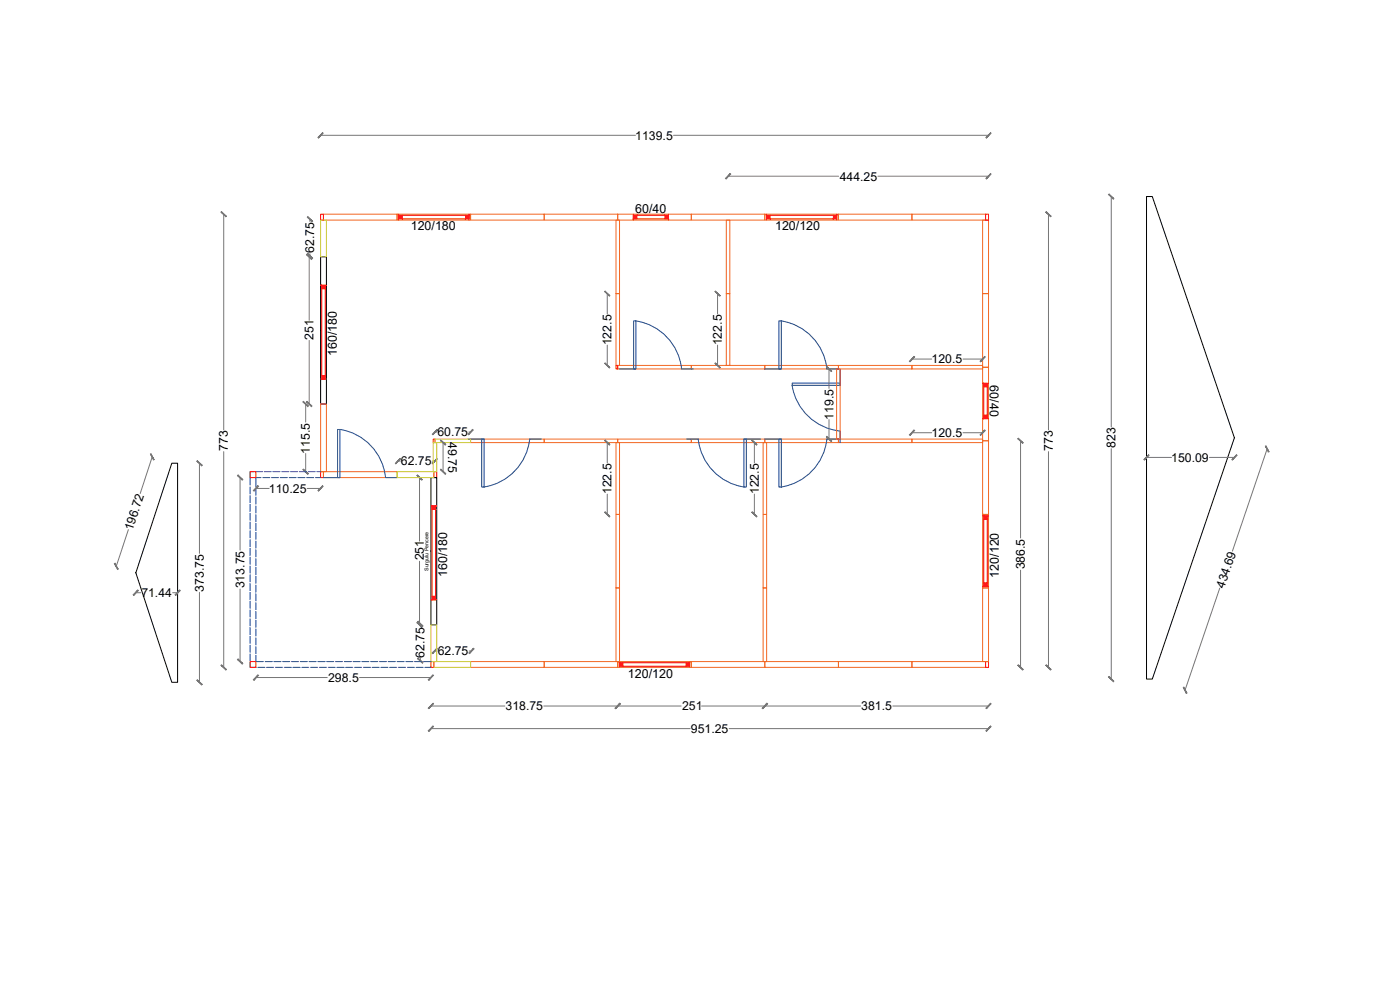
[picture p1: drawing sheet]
<svg xmlns="http://www.w3.org/2000/svg" width="420mm" height="297mm" viewBox="0 0 420 297" stroke-linecap="round" stroke-linejoin="round" font-family="sans-serif">
<!-- layer: Press Panel -->
<g fill="none" stroke="#f26722" stroke-width=".3">
<path d="M97.1 64.3h22.1v1.7h-22.1zM119.2 64.3h22v1.7h-22zM141.2 64.3h22.1v1.7h-22.1zM163.3 64.3h22.1v1.7h-22.1zM184.9 66h1v22.1h-1zM185.4 64.3h22.1v1.7h-22.1zM207.5 64.3h22v1.7h-22zM218 66h1v22.1h-1zM229.5 64.3h22.1v1.7h-22.1zM251.6 64.3h22.1v1.7h-22.1zM273.7 64.3h22.1v1.7h-22.1zM294.9 66h1.8v22.1h-1.8z"/>
<path d="M184.9 88.1h1v21.5h-1zM218 88.1h1v21.5h-1zM294.9 88.1h1.8v22.1h-1.8zM185.4 109.6h22.1v1.1h-22.1zM207.5 109.6h22v1.1h-22zM229.5 109.6h22.1v1.1h-22.1zM251.1 110.7h1v21h-1zM251.6 109.6h22.1v1.1h-22.1zM273.7 109.6h21.2v1.1h-21.2zM294.9 110.2h1.8v22h-1.8zM96.2 121.2h1.8v20.3h-1.8zM141.2 131.7h22.1v1.1h-22.1z"/>
<path d="M163.3 131.7h22.1v1.1h-22.1zM184.9 132.8h1v21.5h-1zM185.4 131.7h22.1v1.1h-22.1zM207.5 131.7h22v1.1h-22zM229 132.8h1.1v21.5h-1.1zM229.5 131.7h22.1v1.1h-22.1zM251.6 131.7h22.1v1.1h-22.1zM273.7 131.7h21.2v1.1h-21.2zM294.9 132.2h1.8v22.1h-1.8zM97.1 141.5h22.1v1.8h-22.1zM184.9 154.3h1v22.1h-1zM229 154.3h1.1v22.1h-1.1z"/>
<path d="M294.9 154.3h1.8v22.1h-1.8zM184.9 176.4h1v22.1h-1zM229 176.4h1.1v22.1h-1.1zM294.9 176.4h1.8v22.1h-1.8zM141.2 198.5h22.1v1.7h-22.1zM163.3 198.5h22.1v1.7h-22.1zM185.4 198.5h22.1v1.7h-22.1zM207.5 198.5h22v1.7h-22zM229.5 198.5h22.1v1.7h-22.1zM251.6 198.5h22.1v1.7h-22.1zM273.7 198.5h22.1v1.7h-22.1z"/>
</g>
<path d="M96.2 64.3h.9v1.7h-.9zM295.8 64.3h.9v1.7h-.9zM184.9 109.6h.5v1.1h-.5zM130 131.7h.6v1.1h-.6zM75.1 141.5h1.7v1.8h-1.7zM96.2 141.5h.9v1.8h-.9zM130.2 141.5h.9v1.8h-.9zM75.1 198.5h1.7v1.7h-1.7zM129.3 198.5h.9v1.7h-.9zM295.8 198.5h.9v1.7h-.9z" fill="none" stroke="#f00" stroke-width=".3"/>
<!-- layer: Pencere -->
<g fill="#f00" stroke="#f00" stroke-width=".3">
<path d="M230 64.6l1.1 1.1h-1.1zM230 64.6l1.1 1.1v-1.1z"/>
<path d="M251.1 64.6l-1 1.1h1zM250.1 64.6h1l-1 1.1z"/>
<path d="M185.9 198.8l1 1.1h-1zM185.9 198.8l1 1.1v-1.1z"/>
<path d="M207 198.8l-1.1 1.1h1.1zM205.9 198.8h1.1l-1.1 1.1z"/>
<path d="M119.6 64.6l1.1 1.1h-1.1zM119.6 64.6l1.1 1.1v-1.1z"/>
<path d="M139.7 65.7h1.1v-1.1zM139.7 64.6h1.1l-1.1 1.1z"/>
<path d="M295.2 175.9l1.1-1v1zM295.2 174.9v1l1.1-1z"/>
<path d="M295.2 154.8l1.1 1.1v-1.1zM295.2 154.8l1.1 1.1h-1.1z"/>
<path d="M190.1 64.6v1.1l1-1.1zM191.1 64.6v1.1h-1z"/>
<path d="M199.6 64.6h1v1.1zM199.6 64.6v1.1h1z"/>
<path d="M295.2 115l1.1 1.1v-1.1zM295.2 115l1.1 1.1h-1.1z"/>
<path d="M295.2 125.6l1.1-1.1v1.1zM295.2 124.5v1.1l1.1-1.1z"/>
<path d="M96.6 113.7l1-1v1zM96.6 112.7v1l1-1z"/>
<path d="M96.6 85.6l1 1.1v-1.1zM96.6 85.6l1 1.1h-1z"/>
<path d="M129.7 180l1-1.1v1.1zM129.7 178.9v1.1l1-1.1z"/>
<path d="M129.7 151.8l1 1.1v-1.1zM129.7 151.8l1 1.1h-1z"/>
</g>
<g fill="none" stroke="#f00" stroke-width=".3">
<path d="M119.6 64.3v1.7M120.7 64.6h19M120.7 65.7h19M140.8 64.3v1.7M190.1 64.6h10.5M190.1 65.7h10.5M190.1 64.3v1.7M200.6 64.3v1.7M230 64.3v1.7M231.1 64.6h19M231.1 65.7h19M251.1 64.3v1.7"/>
<path d="M96.2 85.6h1.8M96.6 85.6v27.1M97.6 85.6v27.1M96.2 113.7h1.8M294.9 115h1.8M295.2 115v10.6M296.3 115v10.6M294.9 125.6h1.8M129.3 151.8h1.8M129.7 151.8v27.1M130.7 151.8v27.1M294.9 154.8h1.8"/>
<path d="M295.2 155.9v19M296.3 155.9v19M129.3 180h1.8M294.9 175.9h1.8M185.9 198.5v1.7M186.9 198.8h19M186.9 199.9h19M207 198.5v1.7"/>
</g>
<g fill="none" stroke="#0c4697" stroke-width=".3">
<path d="M190.2 96.3h.6v14.4h-.6zM190.8 96.3a16.3 16.3 0 0 1 13.8 14.4M233.8 96.3h.7v14.4h-.7zM234.4 96.3a16.3 16.3 0 0 1 13.8 14.4h3.4M185.9 110.7h4.9M204.6 110.7h3.4M229.5 110.7h5M237.7 115.6a16.3 16.3 0 0 0 14.4 13.7v3.5M237.7 114.9h14.4v.7h-14.4zM252.1 110.7v4.9M101.3 128.9h.7v14.4h-.7zM102 128.8a16.3 16.3 0 0 1 13.7 14.5"/>
<path d="M140.4 131.7h4.9M144.6 131.7h.7v14.4h-.7zM159 131.7a16.3 16.3 0 0 1-13.7 14.4M159 131.7h3.4M206.1 131.7h3.5M209.6 131.7a16.3 16.3 0 0 0 13.7 14.4M223.3 131.7h.7v14.4h-.7zM223.3 131.7h4.9M229.5 131.7h5M233.8 131.7h.7v14.4h-.7zM248.2 131.7a16.3 16.3 0 0 1-13.8 14.4M248.2 131.7h3.4"/>
<path d="M97.1 143.3h4.9M115.7 143.3h3.5"/>
</g>
<!-- layer: Press Panel -->
<path d="M96.2 77h1.8v44.2h-1.8zM129.3 143.3h1.8v44.2h-1.8z" fill="none" stroke="#000" stroke-width=".3"/>
<g fill="none" stroke="#767676" stroke-width=".3">
<path d="M96.2 40.6h94.5M202.1 40.6h94.6M218.5 52.9h33.2M263.5 52.9h33.2M333.5 59v69.1M67.1 64.3v64.7M92.8 77v19.1M93 65.7v.8M93 76.1v.7M314.7 64.3v64.7M182.2 88.1v6.1M215.3 88.1v6.1"/>
<path d="M92.8 102.2v19M182.2 103.5v6.1M215.3 103.5v6.1M248.8 110.7v5.8M273.7 107.7h5.9M289 107.7h5.9M45.7 137.1l-3.6 11M59.9 139v27M67.1 135.5v64.7M91.7 121.2v5.5M91.7 136.1v5.4M119.4 138.3h.7"/>
<path d="M129.8 138.3h.7M130.6 129.6h.5M133 132.8v8.7M140.7 129.6h.5M182.2 132.8v6.1M226.4 132.8v6.1M248.8 125.9v5.8M273.7 129.8h5.9M289 129.8h5.9M306.3 132.2v29.2M314.7 135.5v64.7M333.5 134.6v69.2"/>
<path d="M344.1 137.2h7.5M363 137.2h7.5M380.3 134.7l-10.4 30.7M38.5 158.9l-3.6 11M125.9 143.3v19M182.2 148.3v6M226.4 148.3v6M40.8 177.8h1.4M51.8 177.8h1.5M59.9 177.7v27M125.9 168.4v19.1M306.3 171.1v29.1"/>
<path d="M366.1 176.5l-10.5 30.6M126.2 187.2v.7M126.2 197.5v.7M130.5 195.3h.6M140.8 195.3h.7M129.3 211.8h22.2M129.3 218.6h77.8M163.2 211.8h22.2M218.8 218.6h77.9M229.5 211.8h28.8M267.9 211.8h28.8"/>
</g>
<g fill="#767676" stroke="#767676" stroke-width=".3">
<path d="M92 120.6l1.6 1.2-1.4-1.4zM92 120.6l1.6 1.2-.2 .2z"/>
<path d="M92 76.4l1.4 1.5 .2-.2zM92 76.4l.2-.1 1.4 1.4z"/>
<path d="M125.1 186.8l1.6 1.3-1.4-1.5zM125.1 186.8l1.6 1.3-.2 .1z"/>
<path d="M125.1 142.7l1.4 1.4 .2-.2zM125.1 142.7l.2-.2 1.4 1.4z"/>
<path d="M131.1 194.5l-1.3 1.6 1.4-1.4zM129.7 195.9l1.4-1.4-1.3 1.6z"/>
<path d="M140.7 195.9l.2 .2 1.2-1.6zM142.1 194.5l.2 .2-1.4 1.4z"/>
<path d="M120.1 137.6l-1.3 1.5 1.4-1.4zM120.1 137.6l-1.3 1.5-.1-.1z"/>
<path d="M129.7 139l.1 .1 1.3-1.5zM131.1 137.6l.1 .1-1.4 1.4z"/>
<path d="M92.2 76.2l1.6 1.2-1.4-1.4zM92.2 76.2l1.6 1.2-.2 .2z"/>
<path d="M92.2 65.2l1.4 1.3 .2-.1zM92.4 65l1.4 1.4-1.6-1.2z"/>
<path d="M90.9 120.6l1.5 1.4 .1-.2zM90.9 120.6l.2-.2 1.4 1.4z"/>
<path d="M90.9 140.9l1.6 1.3-1.4-1.4zM90.9 140.9l1.6 1.3-.1 .1z"/>
<path d="M181.6 153.5l-.1 .2 1.5 1.2zM181.5 153.7l1.5 1.2-.1 .2z"/>
<path d="M181.5 132.2l1.4 1.4 .1-.2zM181.6 132l1.4 1.4-1.5-1.2z"/>
<path d="M225.8 153.5l-.2 .2 1.6 1.2zM225.6 153.7l1.6 1.2-.2 .2z"/>
<path d="M225.6 132.2l1.4 1.4 .2-.2zM225.8 132l1.4 1.4-1.6-1.2z"/>
<path d="M131.2 128.9l-1.3 1.5 1.4-1.4zM129.8 130.3l1.4-1.4-1.3 1.5z"/>
<path d="M141.9 128.9l-1.4 1.4 .1 .1zM141.9 128.9l.1 .1-1.4 1.4z"/>
<path d="M132.3 140.8l-.1 .1 1.6 1.3zM132.2 140.9l1.6 1.3-.2 .1z"/>
<path d="M132.2 132.2l1.4 1.4 .2-.2zM132.3 132l1.5 1.4-1.6-1.2z"/>
<path d="M181.6 108.9l-.1 .1 1.5 1.3zM181.5 109l1.5 1.3-.1 .1z"/>
<path d="M181.5 87.5l1.4 1.4 .1-.2zM181.6 87.3l1.4 1.4-1.5-1.2z"/>
<path d="M214.7 108.9l-.1 .1 1.6 1.3zM214.6 109l1.6 1.3-.2 .1z"/>
<path d="M214.6 87.5l1.4 1.4 .2-.2zM214.6 87.5l.1-.2 1.5 1.4z"/>
<path d="M274.3 107l-1.2 1.5 1.4-1.4zM272.9 108.4l1.4-1.4-1.2 1.5z"/>
<path d="M294.1 108.4l.2 .1 1.2-1.5zM295.5 107l.2 .1-1.4 1.4z"/>
<path d="M274.3 129l-1.2 1.6 1.4-1.4zM274.3 129l-1.2 1.6-.2-.1z"/>
<path d="M295.5 129l-1.4 1.5 .2 .1zM295.5 129l.2 .2-1.4 1.4z"/>
<path d="M248.2 130.9l-.2 .2 1.6 1.2zM248 131.1l1.6 1.2-.2 .2z"/>
<path d="M248 110.1l1.4 1.4 .2-.2zM248 110.1l.2-.2 1.4 1.4z"/>
<path d="M332.7 58.3l1.4 1.5 .2-.2zM332.7 58.3l.2-.1 1.4 1.4z"/>
<path d="M332.7 203.1l1.6 1.3-1.4-1.4zM332.7 203.1l1.6 1.3-.2 .2z"/>
<path d="M369.7 137.9l.1 .1 1.3-1.5zM371.1 136.5l.2 .1-1.5 1.4z"/>
<path d="M344.7 136.5l-1.2 1.5 1.3-1.4zM343.3 137.9l1.4-1.4-1.2 1.5z"/>
<path d="M355.1 206.2l1.1 1.7-.9-1.7zM355.1 206.2l1.1 1.7-.2 .1z"/>
<path d="M379.8 133.9l.8 1.7h.2zM379.8 133.9l.1-.1 .9 1.8z"/>
<path d="M125.5 197.4l-.2 .2 1.6 1.2zM125.3 197.6l1.6 1.2-.1 .2z"/>
<path d="M125.3 186.6l1.5 1.4 .1-.2zM125.3 186.6l.2-.2 1.4 1.4z"/>
<path d="M96.8 39.8l-1.2 1.6 1.4-1.4zM96.8 39.8l-1.2 1.6-.2-.2z"/>
<path d="M295.9 41.2l.1 .2 1.3-1.6zM297.3 39.8l.1 .2-1.4 1.4z"/>
<path d="M219.1 52.1l-1.2 1.6 1.4-1.5zM217.7 53.5l1.4-1.4-1.2 1.6z"/>
<path d="M295.9 53.5l.1 .2 1.3-1.6zM297.3 52.1l.1 .1-1.4 1.5z"/>
<path d="M305.5 131.6l1.4 1.4 .1-.1zM305.5 131.6l.1-.1 1.4 1.4z"/>
<path d="M305.5 199.6l1.5 1.3-1.4-1.4zM305.5 199.6l1.5 1.3-.1 .1z"/>
<path d="M313.9 63.6l1.4 1.4 .1-.1zM313.9 63.6l.1-.1 1.4 1.4z"/>
<path d="M313.9 199.6l1.5 1.3-1.4-1.4zM313.9 199.6l1.5 1.3-.1 .1z"/>
<path d="M295.9 212.5l.1 .1 1.3-1.6zM297.3 211l.1 .2-1.4 1.4z"/>
<path d="M230.2 211l-1.3 1.6 1.4-1.4zM230.2 211l-1.3 1.6-.1-.1z"/>
<path d="M186 211l-1.4 1.5 .1 .1zM186 211l.2 .2-1.5 1.4z"/>
<path d="M130 211l-1.3 1.6 1.4-1.4zM128.5 212.5l1.5-1.5-1.3 1.6z"/>
<path d="M295.9 219.2l.1 .2 1.3-1.6zM297.3 217.8l.1 .2-1.4 1.4z"/>
<path d="M130 217.8l-1.3 1.6 1.4-1.4zM128.5 219.2l1.5-1.4-1.3 1.6z"/>
<path d="M66.3 63.6l1.5 1.4 .1-.1zM66.3 63.6l.2-.1 1.4 1.4z"/>
<path d="M66.3 199.6l1.6 1.3-1.4-1.4zM66.3 199.6l1.6 1.3-.1 .1z"/>
<path d="M41.4 177l-1.3 1.6 1.4-1.4zM40 178.4l1.4-1.4-1.3 1.6z"/>
<path d="M52.5 178.4l.2 .2 1.2-1.6zM53.9 177l.2 .2-1.4 1.4z"/>
<path d="M59.1 138.3l1.4 1.5 .2-.2zM59.1 138.3l.1-.1 1.5 1.4z"/>
<path d="M59.1 204.1l1.6 1.3-1.5-1.4zM59.1 204.1l1.6 1.3-.2 .1z"/>
<path d="M34.3 169.1l1.1 1.7-.9-1.8zM34.3 169.1l1.1 1.7-.1 .1z"/>
<path d="M45.2 136.2l.9 1.8 .1-.1zM45.2 136.2l.1-.1 .9 1.8z"/>
</g>
<path d="M96.2 66h1.8v11h-1.8zM130 132.8h1.1v8.7h-1.1zM130.6 131.7h10.6v1.1h-10.6zM119.2 141.5h11v1.8h-11zM129.3 187.5h1.8v11h-1.8zM130.2 198.5h11v1.7h-11z" fill="none" stroke="#c8c92d" stroke-width=".3"/>
<!-- layer: 0 -->
<path d="M344.1 59h1.7l24.7 72.4-24.7 72.4h-1.7zM51.6 139h1.7v65.7h-1.7l-10.8-32.8z" fill="none" stroke="#000" stroke-width=".3"/>
<g fill="none" stroke="#00f" stroke-width=".3">
<path d="M75.1 146.1v2.1M75.1 148.7v2.1M75.1 151.3v2.2M75.1 154v2.1M75.1 156.6v2.2M75.1 159.3v2.1M76.1 141.5h-1v4M76.7 141.5h2.1M76.8 146.5v2.1M76.8 149.1v2.2M76.8 151.8v2.1M76.8 154.4v2.1"/>
<path d="M76.8 157.1v2.1M76.8 159.7v2.1M78.3 143.3h-1.5v2.7M78.9 143.3h2.1M79.3 141.5h2.1M81.5 143.3h2.1M81.9 141.5h2.1M84.1 143.3h2.1M84.6 141.5h2.1M86.8 143.3h2.1M87.2 141.5h2.1M89.4 143.3h2.1"/>
<path d="M89.8 141.5h2.1M92 143.3h2.1M92.5 141.5h2.1M94.7 143.3h1.5M95.1 141.5h1.1M75.1 161.9v2.1M75.1 164.5v2.2M75.1 167.2v2.1M75.1 169.8v2.2M75.1 172.5v2.1M75.1 175.1v2.1M75.1 177.8v2.1"/>
<path d="M76.8 162.3v2.2M76.8 165v2.1M76.8 167.6v2.2M76.8 170.3v2.1M76.8 172.9v2.1M76.8 175.6v2.1M76.8 178.2v2.1M75.1 198.8v1.4h1.7M75.1 180.4v2.1M75.1 183v2.1M75.1 185.7v2.1M75.1 188.3v2.1"/>
<path d="M75.1 190.9v2.1M75.1 193.6v2.1M75.1 196.2v2.1M76.8 196.6v1.9h2.2M76.8 180.8v2.1M76.8 183.5v2.1M76.8 186.1v2.1M76.8 188.7v2.1M76.8 191.4v2.1M76.8 194v2.1M79.6 198.5h2.1M82.2 198.5h2.1"/>
<path d="M84.8 198.5h2.2M87.5 198.5h2.1M90.1 198.5h2.1M92.8 198.5h2.1M95.4 198.5h2.1M98 198.5h2.2M100.7 198.5h2.1M103.3 198.5h2.2M106 198.5h2.1M108.6 198.5h2.1M111.3 198.5h2.1M113.9 198.5h2.1"/>
<path d="M116.5 198.5h2.1M119.2 198.5h2.1M121.8 198.5h2.1M124.4 198.5h2.1M127.1 198.5h2.2M77.4 200.2h2.1M80 200.2h2.1M82.7 200.2h2.1M85.3 200.2h2.1M87.9 200.2h2.1M90.6 200.2h2.1M93.2 200.2h2.1"/>
<path d="M95.8 200.2h2.2M98.5 200.2h2.1M101.1 200.2h2.2M103.8 200.2h2.1M106.4 200.2h2.1M109.1 200.2h2.1M111.7 200.2h2.1M114.3 200.2h2.1M117 200.2h2.1M119.6 200.2h2.1M122.3 200.2h2M124.9 200.2h2.1"/>
<path d="M127.5 200.2h1.8"/>
</g>
<path d="M72.1 143.3v21.8M76.8 146.6h4M92.2 146.6h4M72.1 176.7v21.8M76.8 203.3h21.4M107.9 203.3h21.4M185.4 211.8h19M210.5 211.8h19" fill="none" stroke="#767676" stroke-width=".3"/>
<g fill="#767676" stroke="#767676" stroke-width=".3">
<path d="M186 211l-1.3 1.6 1.5-1.4zM186 211l-1.3 1.6-.1-.1z"/>
<path d="M230.2 211l-1.4 1.5 .1 .1zM230.2 211l.1 .2-1.4 1.4z"/>
<path d="M77.4 145.8l-1.2 1.5 1.4-1.4zM77.4 145.8l-1.2 1.5-.2-.1z"/>
<path d="M96.8 145.8l-1.4 1.4 .2 .1zM96.8 145.8l.2 .1-1.4 1.4z"/>
<path d="M71.3 142.7l1.4 1.4 .2-.2zM71.5 142.5l1.4 1.4-1.6-1.2z"/>
<path d="M71.5 197.7l-.2 .2 1.6 1.2zM71.3 197.9l1.6 1.2-.2 .2z"/>
<path d="M77.4 202.5l-1.2 1.6 1.4-1.5zM77.4 202.5l-1.2 1.6-.2-.2z"/>
<path d="M128.5 203.9l.2 .2 1.3-1.6zM130 202.5l.1 .1-1.4 1.5z"/>
</g>
<g font-size="3.7">
<text x="190.7" y="41.9">1139.5</text>
<text x="252" y="54.2">444.25</text>
<text x="190.7" y="63.8">60/40</text>
<text x="123.3" y="69.1">120/180</text>
<text x="232.6" y="69.1">120/120</text>
<text x="94.3" y="75.9" transform="rotate(-90 94.3 75.9)">62.75</text>
<text x="94.1" y="101.9" transform="rotate(-90 94.1 101.9)">251</text>
<text x="101" y="106.8" transform="rotate(-90 101 106.8)">160/180</text>
<text x="183.6" y="103.6" transform="rotate(-90 183.6 103.6)">122.5</text>
<text x="216.7" y="103.6" transform="rotate(-90 216.7 103.6)">122.5</text>
<text x="279.6" y="109.1">120.5</text>
<text x="297.1" y="115.6" transform="rotate(90 297.1 115.6)">60/40</text>
<text x="250.1" y="125.9" transform="rotate(-90 250.1 125.9)">119.5</text>
<text x="131.3" y="130.9">60.75</text>
<text x="279.6" y="131.1">120.5</text>
<text x="68.4" y="135.3" transform="rotate(-90 68.4 135.3)">773</text>
<text x="93" y="136.1" transform="rotate(-90 93 136.1)">115.5</text>
<text x="134.5" y="132.6" transform="rotate(90 134.5 132.6)">49.75</text>
<text x="315.9" y="135.3" transform="rotate(-90 315.9 135.3)">773</text>
<text x="334.8" y="134.5" transform="rotate(-90 334.8 134.5)">823</text>
<text x="120.3" y="139.7">62.75</text>
<text x="351.5" y="138.6">150.09</text>
<text x="80.7" y="147.8">110.25</text>
<text x="183.6" y="148.3" transform="rotate(-90 183.6 148.3)">122.5</text>
<text x="227.7" y="148.3" transform="rotate(-90 227.7 148.3)">122.5</text>
<text x="39.8" y="159.3" transform="rotate(-72 39.8 159.3)">196.72</text>
<text x="127.2" y="168.1" transform="rotate(-90 127.2 168.1)">251</text>
<text x="134.2" y="173.1" transform="rotate(-90 134.2 173.1)">160/180</text>
<text x="299.7" y="173.3" transform="rotate(-90 299.7 173.3)">120/120</text>
<text x="307.6" y="170.9" transform="rotate(-90 307.6 170.9)">386.5</text>
<text x="42.4" y="179.2">71.44</text>
<text x="61.2" y="177.5" transform="rotate(-90 61.2 177.5)">373.75</text>
<text x="73.4" y="176.5" transform="rotate(-90 73.4 176.5)">313.75</text>
<text x="367.4" y="176.6" transform="rotate(-71 367.4 176.6)">434.69</text>
<text x="127.4" y="197.3" transform="rotate(-90 127.4 197.3)">62.75</text>
<text x="131.4" y="196.6">62.75</text>
<text x="188.5" y="203.3">120/120</text>
<text x="98.5" y="204.6">298.5</text>
<text x="151.7" y="213.1">318.75</text>
<text x="204.7" y="213.1">251</text>
<text x="258.5" y="213.1">381.5</text>
<text x="207.3" y="219.9">951.25</text>
</g>
<text font-size="1.6" x="128.6" y="171.3" transform="rotate(-90 128.6 171.3)">Surgulu Pencere</text>
</svg>
